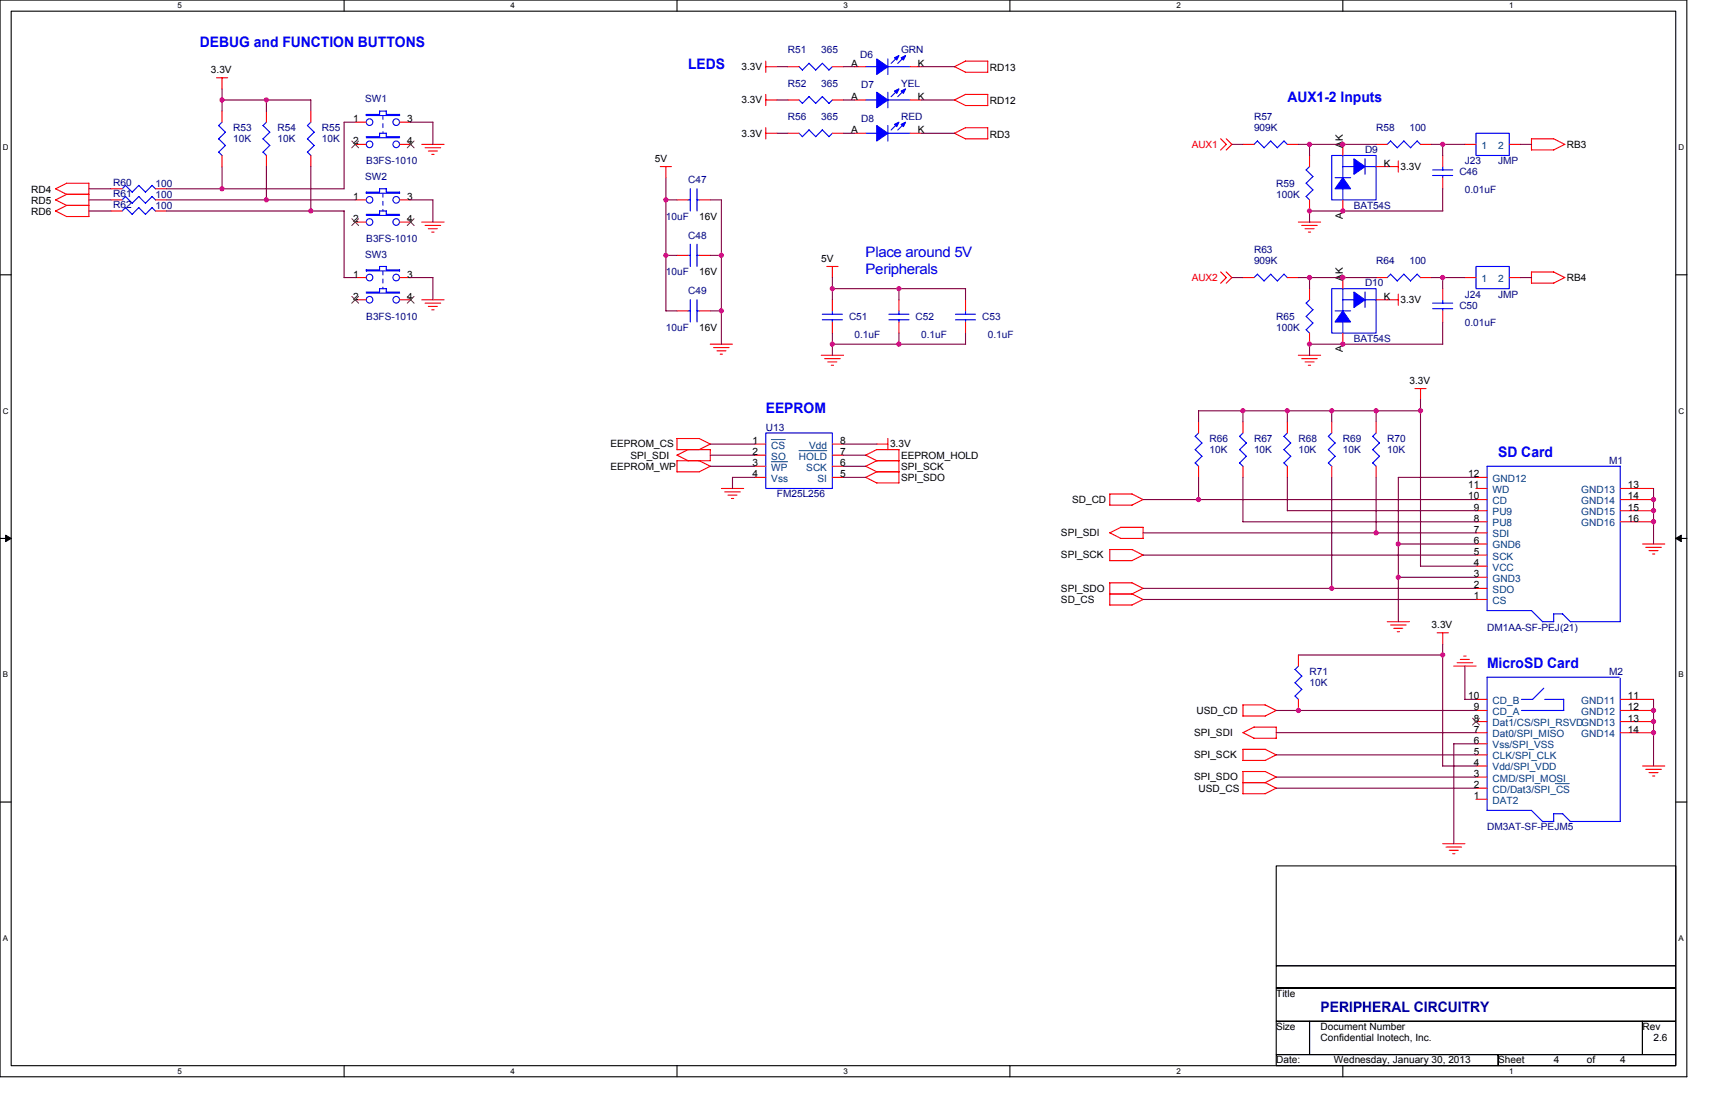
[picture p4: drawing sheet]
<svg xmlns="http://www.w3.org/2000/svg" width="432mm" height="279mm" viewBox="0 0 432 279" stroke-linecap="round" stroke-linejoin="round" font-family="sans-serif">
<path d="M0 0h424.7v271h-424.7zM2.8 2.8h419.1v265.4h-419.1z" fill="none" stroke="#000" stroke-width=".28"/>
<g fill="#fff">
<path d="M44.7 .3h1.1v2.2h-1.1z"/>
<path d="M44.7 268.5h1.1v2.3h-1.1z"/>
</g>
<path d="M86.6 0v2.8M86.6 268.2v2.8" fill="none" stroke="#000" stroke-width=".28"/>
<g fill="#fff">
<path d="M128.5 .3h1.2v2.2h-1.2z"/>
<path d="M128.5 268.5h1.2v2.3h-1.2z"/>
</g>
<path d="M170.5 0v2.8M170.5 268.2v2.8" fill="none" stroke="#000" stroke-width=".28"/>
<g fill="#fff">
<path d="M212.4 .3h1.1v2.2h-1.1z"/>
<path d="M212.4 268.5h1.1v2.3h-1.1z"/>
</g>
<path d="M254.3 0v2.8M254.3 268.2v2.8" fill="none" stroke="#000" stroke-width=".28"/>
<g fill="#fff">
<path d="M296.2 .3h1.1v2.2h-1.1z"/>
<path d="M296.2 268.5h1.1v2.3h-1.1z"/>
</g>
<path d="M338.1 0v2.8M338.1 268.2v2.8" fill="none" stroke="#000" stroke-width=".28"/>
<g fill="#fff">
<path d="M380 .3h1.1v2.2h-1.1z"/>
<path d="M380 268.5h1.1v2.3h-1.1z"/>
<path d="M.7 36h1.5v2.2h-1.5z"/>
<path d="M422.6 36h1.5v2.2h-1.5z"/>
<path d="M.7 102.3h1.5v2.3h-1.5z"/>
<path d="M422.6 102.3h1.5v2.3h-1.5z"/>
</g>
<path d="M0 69.2h2.8M421.9 69.2h2.8" fill="none" stroke="#000" stroke-width=".28"/>
<g fill="#fff">
<path d="M.7 168.7h1.4v2.2h-1.4z"/>
<path d="M422.6 168.7h1.3v2.2h-1.3z"/>
</g>
<path d="M0 135.5h2.8M421.9 135.5h2.8" fill="none" stroke="#000" stroke-width=".28"/>
<path d="M1.4 134.7l1.4 .8-1.4 .8zM421.9 135.5l1.4-.8v1.6z" fill="#000" stroke="#000" stroke-width=".25"/>
<g fill="#fff">
<path d="M.7 235.1h1.4v2.2h-1.4z"/>
<path d="M422.6 235.1h1.4v2.2h-1.4z"/>
</g>
<path d="M0 201.9h2.8M321.3 218h100.6v25.1h-100.6zM421.9 201.9h2.8M321.3 243.1h100.6v5.6h-100.6zM321.3 248.7h100.6v8.4h-100.6zM321.3 257.1h8.4v8.4h-8.4zM329.7 257.1h83.8v8.4h-83.8zM413.5 257.1h8.4v8.4h-8.4zM321.3 265.5h55.9v2.7h-55.9zM377.2 265.5h44.7v2.7h-44.7z" fill="none" stroke="#000" stroke-width=".28"/>
<g fill="none" stroke="#f00" stroke-width=".28">
<path d="M54.5 19.6h2.8M55.9 19.6v2.8M192.8 15.4v2.8M192.8 16.8h2.8M198.4 16.8h2.8M209.6 16.8h2.8M215.2 16.8h2.8M229.1 16.8h2.8M240.3 16.8l2.8 1.4h5.6v-2.8h-5.6l-2.8 1.4M55.9 28v2.8M55.9 39.1v2.8M67.1 28v2.8"/>
<path d="M67.1 39.1v2.8M78.3 28v2.8M78.3 39.1v2.8M89.4 36.3h2.8M89.4 30.8h2.8M100.6 36.3h2.8M100.6 30.8h2.8M106.2 36.3h5.6M107 37.2h4M107.8 38h2.3M108.7 38.9h.6M192.8 25.2h2.8"/>
<path d="M192.8 23.8v2.8M192.8 32.2v2.8M192.8 33.5h2.8M198.4 25.2h2.8M198.4 33.5h2.8M209.6 25.2h2.8M209.6 33.5h2.8M215.2 25.2h2.8M215.2 33.5h2.8M229.1 25.2h2.8M229.1 33.5h2.8M240.3 33.5l2.8 1.4h5.6"/>
<path d="M243.1 32.2h5.6v2.8M243.1 23.8h5.6v2.8h-5.6l-2.8-1.5M243.1 32.1l-2.8 1.4M243.1 23.7l-2.8 1.5M307.3 34.9l1.5 1.4-1.5 1.5M308.7 34.9l1.5 1.4-1.5 1.5M312.9 36.3h2.8M324.1 36.3h2.8M329.7 39.1v2.8M338.1 36.3v2.8M346.5 36.3h2.8M357.7 36.3h2.7"/>
<path d="M363.2 39.1v2.8M368.8 36.3h2.8M380 36.3h2.8M391.2 34.9l2.8 1.4-2.8 1.4-5.6 .1v-2.9h5.6M14 50.3l2.8 1.4-2.8 1.4 2.8 1.4h5.6M16.8 51.7h5.6M16.8 48.9h5.6M16.8 46.1h5.6M16.8 46.1l-2.8 1.4 2.8 1.4-2.8 1.4M22.4 46.1v8.4M28 50.3h2.8M28 47.5h2.8"/>
<path d="M28 53.1h2.8M39.1 50.3h2.8M39.1 47.5h2.8M39.1 53.1h2.8M89.4 55.9h2.8M89.4 50.3h2.8M100.6 55.9h2.8M100.6 50.3h2.8M106.2 55.9h5.6M107 56.7h4M107.8 57.6h2.3M108.7 58.4h.6"/>
<path d="M166.2 41.9h2.9M167.7 41.9v2.8M170.5 50.3h2.7M176 50.3h2.8M326.9 55.9h5.6M327.7 56.7h4M328.6 57.6h2.3M329.4 58.4h.6M329.7 50.3v2.8M338.1 50.3v2.8M346.5 41.9h5.6M352.1 40.5v2.8"/>
<path d="M363.2 44.7v2.8M89.4 75.5h2.8M89.4 69.9h2.8M100.6 75.5h2.8M100.6 69.9h2.8M106.2 75.5h5.6M107 76.3h4M107.8 77.1h2.3M108.7 78h.6M170.5 78.3h2.7M170.5 64.3h2.7M176 78.3h2.8"/>
<path d="M176 64.3h2.8M208.2 67.1h2.8M209.6 67.1v2.8M209.6 75.5v2.8M226.3 75.5v2.8M243.1 75.5v2.8M307.3 68.5l1.5 1.4-1.5 1.4M308.7 68.5l1.5 1.4-1.5 1.4M312.9 69.9h2.8M324.1 69.9h2.8M329.7 72.7v2.8M338.1 69.9v2.8"/>
<path d="M346.5 75.5h5.6M346.5 69.9h2.8M352.1 74v2.9M357.7 69.9h2.7M363.2 72.7v2.8M363.2 78.3v2.7M368.8 69.9h2.8M380 69.9h2.8M391.2 68.5l2.8 1.4-2.8 1.4h-5.6M391.2 68.5h-5.6v2.8M178.8 86.6h5.6M179.7 87.5h3.9"/>
<path d="M180.5 88.3h2.3M181.3 89.2h.6M206.8 89.4h5.6M207.6 90.3h3.9M208.4 91.1h2.3M209.3 91.9h.6M209.6 81v2.8M226.3 81v2.8M243.1 81v2.8M326.9 89.4h5.6M327.7 90.3h4M328.6 91.1h2.3"/>
<path d="M329.4 91.9h.6M329.7 83.8v2.8M338.1 83.8v2.8M356.3 97.8h2.8M357.7 97.8v2.8M173.3 113.2l-2.8 1.4 2.7 1.4M176 110.4l2.8 1.4M176 116l2.8 1.4M176 110.4h-5.6l.1 2.8h8.4M178.8 116h-8.3v2.8h5.6l2.8-1.5M178.8 113.2v2.8M178.9 111.8l-2.9 1.4"/>
<path d="M190 111.8h2.8M190 114.6h2.8M190 117.4h2.8M209.6 111.8h2.8M209.6 114.6h2.8M209.6 117.4h2.8M217.9 117.3l2.8 1.5M217.9 114.6l2.8 1.4M218 114.6l2.7-1.4h5.6v8.4M220.7 111.8h2.8M220.7 118.8h5.7M220.7 116h5.7"/>
<path d="M220.8 118.7l-2.8 1.5M220.8 116l-2.8 1.4M223.5 110.4v2.8M301.8 106.2v2.8M301.8 117.4v2.8M312.9 106.2v2.8M312.9 117.4v2.8M324.1 106.2v2.8M324.1 117.4v2.8M335.3 106.2v2.8M335.3 117.4v2.8M346.5 106.2v2.8"/>
<path d="M346.5 117.4v2.8M181.6 123h5.6M182.5 123.8h3.9M183.3 124.6h2.2M184.1 125.5h.6M190 120.2h2.8M209.6 120.2h2.8M217.9 120.1l2.8 1.5h5.6M282.2 135.5h5.6M282.2 132.7h5.6M282.2 132.7l-2.8 1.4 2.8 1.4M285 138.3l2.8 1.4"/>
<path d="M285 124.3l2.8 1.5M285 138.3h-5.6v2.8h5.6l2.8-1.4M285 124.4h-5.6v2.8l5.6-.1 2.8-1.4M287.8 132.7v2.9M371.6 123h2.8M371.6 136.9h2.8M371.6 120.2h2.8M371.6 139.7h2.8M371.6 134.1h2.8M371.6 131.3h2.8M371.6 128.5h2.8M371.6 125.8h2.8"/>
<path d="M407.9 123h8.4M407.9 131.3h8.4M407.9 128.5h8.4M407.9 125.8h8.4M413.5 136.9h5.6M414.4 137.8h3.9M415.2 138.6h2.2M416.1 139.4h.5M279.4 149.5h5.6M285 146.7l2.8 1.4M285 149.5l2.8 1.4M285 146.7h-5.6v5.6"/>
<path d="M287.8 148.1l-2.8 1.4M287.8 150.9l-2.8 1.4h-5.6M349.3 156.5h5.6M350.1 157.3h3.9M350.9 158.2h2.3M351.8 159h.6M361.8 159.3h2.9M363.2 159.3v2.8M371.6 150.9h2.8M371.6 148.1h2.8M371.6 145.3h2.8M371.6 142.5h2.8"/>
<path d="M312.9 177.4h5.6M312.9 177.4v2.9M318.5 177.4l2.8 1.4-2.8 1.4h-5.6M326.9 164.9v2.8M326.9 176v2.8M366 167.7h5.6M366.9 166.8h3.9M367.7 166h2.3M368.6 165.1h.5M371.6 178.8h2.8M371.6 176h2.8M407.9 178.8h8.4"/>
<path d="M407.9 176h8.4M312.9 188.6h5.6M312.9 194.2h5.6M312.9 188.6v2.8h5.7l2.8-1.4M312.9 194.2v5.6h5.7l2.8-1.4-2.9-1.4M315.7 183h5.7l-.1 2.8h-5.6l-2.8-1.4M315.8 183l-2.9 1.4M318.5 188.6l2.8 1.4M318.5 194.2l2.8 1.4M321.4 195.6l-2.8 1.4h-5.7M371.6 192.8h2.8M371.6 198.4h2.8"/>
<path d="M371.6 195.6h2.8M371.6 190h2.8M371.6 187.2h2.8M371.6 184.4h2.8M371.6 181.6h2.8M407.9 184.4h8.4M407.9 181.6h8.4M413.5 192.8h5.6M414.4 193.7h3.9M415.2 194.5h2.2M416.1 195.3h.5M363.2 212.4h5.7"/>
<path d="M364.1 213.2h3.9M364.9 214h2.3M365.8 214.9h.5M371.6 201.2h2.8"/>
</g>
<g fill="none" stroke="#00f" stroke-width=".28">
<path d="M201.2 16.8l.8 .8M209.6 16.8l-.9 .9-1.7-1.8-1.6 1.8-1.7-1.8-1.7 1.8M218 16.8h2.8M223.5 14.8v4M223.5 16.8h5.7M226.1 14.3l-1.7 1.7M227.7 14.3l-1.7 1.7M55.1 31.6l1.7 1.7-1.8 1.7M55.1 34.9l1.7 1.7-1.8 1.7M55.1 38.3l.8 .9M55.9 30.8l-.9 .8M66.2 34.9l1.7 1.7-1.7 1.7"/>
<path d="M66.2 38.3l.9 .9M67.1 30.8l-.9 .8 1.7 1.7-1.7 1.7M77.4 31.6l1.7 1.7-1.7 1.7M77.4 34.9l1.7 1.7-1.7 1.7M77.4 38.3l.9 .9M78.3 30.8l-.9 .8M92.2 34.4h3.4M92.2 34.7h8.4M100.6 28.8v.3M100.6 28.8h-3.3v-.9l-1.8 .1 .1 .8h-3.4v.3h8.4M100.6 34.4h-3.3v-.9h-1.8l.1 .9M201.2 25.1l.8 .9"/>
<path d="M201.2 33.5l.8 .9M203.7 32.7l1.7 1.7M203.7 32.7l-1.7 1.7M205.4 26l-1.7-1.7-1.7 1.7M207 32.7l1.7 1.7M207.1 32.7l-1.7 1.7M208.7 26l-1.7-1.7-1.6 1.7M209.6 25.2l-.9 .8M209.6 33.5l-.9 .9M218 25.2h2.8M218 33.5h2.8M223.5 23.2v3.9"/>
<path d="M223.5 31.6v3.9M223.5 25.2h5.7M223.5 33.5h5.7M226.1 22.6l-1.7 1.7M226.1 31l-1.7 1.7M227.7 22.6l-1.7 1.7M227.7 31l-1.7 1.7M315.7 36.3l.9-.8 1.7 1.7M318.3 37.2l1.7-1.7 1.6 1.7M324.1 36.4l-.8-.9-1.7 1.7M335.3 39.1h11.2v11.2h-11.2zM338.1 39.1v5.6"/>
<path d="M343.7 40v3.9M350.1 35.5l-.8 .8M353.5 35.5l1.7 1.7 1.6-1.7 .9 .9M353.5 35.5l-1.7 1.7-1.7-1.7M371.6 33.5h8.4v5.6h-8.4zM30.8 47.5l.8-.8 1.7 1.7M30.8 53.1l.8-.9 1.7 1.8M34.9 46.7l1.7 1.7M34.9 52.3l1.7 1.7M35 46.7l-1.7 1.7M35 49.4l-1.7 1.8-1.7-1.8-.8 .9M35 52.2l-1.7 1.8"/>
<path d="M38.3 46.7l.9 .8M38.3 49.5l.9 .8M38.3 52.3l.9 .8M38.3 46.7l-1.7 1.7M38.3 49.4l-1.7 1.8-1.7-1.7M38.3 52.2l-1.7 1.8M92.2 54h3.4M92.2 54.2h8.4M95.6 48.4h-3.4v.2h8.4M95.6 48.4l-.1-.9h1.8l-.1 .9 3.4-.1v.3M97.3 53.1v.9h3.3M97.3 53.1h-1.7v.9"/>
<path d="M173.2 50.3h.6M173.8 47.5v5.6M175.5 50.3h.5M175.5 47.5v5.6M328.8 49.4l.9 .9M328.8 46.1l1.8 1.7-1.7 1.7M328.8 42.8l1.8 1.6-1.7 1.7M329.7 41.9l-.8 .9M336.1 44.7h4M338.1 41.9h2.8M338.1 47.5v2.8M343.7 41.9h2.8"/>
<path d="M360.7 42.8h5.1M360.7 44.2h5.1M363.2 41.9v.9M363.2 44.2v.5M92.2 73.5h3.4l-.1-.8 1.8-.1v.9h3.3M92.2 68.2h8.4M92.2 73.8h8.4M97.3 67.1l-.1 .8h3.4v.3M97.3 67.1h-1.7v.8h-3.4v.3M173.2 78.3h.6M173.2 64.3h.6M173.8 61.5v5.6"/>
<path d="M173.8 75.4v5.6M175.5 78.3h.5M175.5 64.3h.5M175.5 61.5v5.6M175.5 75.4v5.6M207 79.1h5.1M209.6 78.3v.8M223.8 79.1h5.1M226.3 78.3v.8M240.6 79.1h5M243.1 78.3v.8M316.6 69l1.7 1.7"/>
<path d="M316.6 69l-.9 .9M319.9 69l1.7 1.7M320 69l-1.7 1.7M323.3 69l.8 .9M323.3 69l-1.7 1.7M328.8 79.6l1.8 1.7-1.7 1.7M328.8 76.3l1.8 1.7M329.7 75.4l-.8 .9M330.6 78l-1.7 1.7M335.3 72.7h11.2v11.1h-11.2zM336.1 78.3h4M338.1 75.5h2.8"/>
<path d="M338.1 72.6v5.7M343.7 75.5h2.8M343.7 73.5v3.9M350.1 69l1.7 1.7M350.1 69l-.8 .9M353.5 69l1.7 1.7M353.5 69l-1.7 1.7M356.8 69l.9 .9M356.8 69l-1.7 1.7M360.7 76.3h5.1M360.7 77.7h5.1M363.2 75.5v.8"/>
<path d="M363.2 77.7v.6M371.6 67.1h8.4v5.6h-8.4zM207 80.5h5.1M209.6 80.5v.5M223.8 80.5h5.1M226.3 80.5v.5M240.6 80.5h5M243.1 80.5v.5M328.8 83l.9 .8M338.1 81v2.8M192.8 109h16.8v14h-16.8zM300.9 109.8l1.7 1.7"/>
<path d="M300.9 113.2l1.7 1.7-1.7 1.6M300.9 116.5l.9 .9M301.8 109l-.9 .9M302.6 111.5l-1.7 1.7M312.1 116.5l.9 .9M312.9 109l-.8 .9 1.7 1.6M313.8 111.5l-1.7 1.7 1.7 1.7M313.8 114.9l-1.7 1.6M323.3 116.5l.8 .9M324.1 109l-.8 .9 1.7 1.6M325 111.5l-1.7 1.7 1.7 1.7-1.7 1.6M334.5 116.5l.8 .9"/>
<path d="M335.3 109l-.9 .9 1.8 1.6M336.1 111.5l-1.7 1.7 1.8 1.7M336.1 114.9l-1.7 1.6M345.6 116.5l.9 .9M346.5 109l-.9 .9 1.7 1.6M347.3 111.5l-1.7 1.7 1.7 1.7-1.7 1.6M407.9 117.3v39.2h-12.5M408 117.4h-33.6v36.3h11.2l2.8 2.8M393.4 154.5l2 2M393.4 154.5h-2.2v2h-2.8M326.1 171.9l1.7 1.6M326.1 175.2l.8 .9"/>
<path d="M326.9 167.7l-.8 .8 1.7 1.7M327.8 170.2l-1.7 1.7M327.8 173.5l-1.7 1.7M383.1 176h2.8M388.7 173.2l-2.8 2.8M388.9 176h4.8M393.7 176v2.8h-10.6M407.7 170.5h-33.3v33.5h11.2l2.8 2.8M407.9 170.7l.1 36.1h-12.6M393.4 204.8l2 2M393.4 204.8h-2.2v2h-2.8"/>
<circle cx="93" cy="30.7" r=".83"/>
<circle cx="93" cy="36.3" r=".83"/>
<circle cx="99.8" cy="30.7" r=".83"/>
<circle cx="99.8" cy="36.3" r=".83"/>
<circle cx="93" cy="50.3" r=".83"/>
<circle cx="93" cy="55.9" r=".83"/>
<circle cx="99.8" cy="50.3" r=".83"/>
<circle cx="99.8" cy="55.9" r=".83"/>
<circle cx="93" cy="75.4" r=".83"/>
<circle cx="93" cy="69.9" r=".83"/>
<circle cx="99.8" cy="75.4" r=".83"/>
<circle cx="99.8" cy="69.9" r=".83"/>
</g>
<g fill="#00f" stroke="#00f" stroke-width=".28">
<path d="M338.1 44.7l1.9 2.8h-3.9z" fill-rule="evenodd"/>
<path d="M340.9 40l2.8 1.9-2.8 2z" fill-rule="evenodd"/>
<path d="M220.7 14.8l2.8 2-2.8 1.9z" fill-rule="evenodd"/>
<path d="M226.9 14.5l1.1-.5-.5 1.1z" fill-rule="evenodd"/>
<path d="M225.2 14.5l1.1-.5-.5 1.1z" fill-rule="evenodd"/>
<path d="M220.7 23.2l2.8 2-2.8 1.9z" fill-rule="evenodd"/>
<path d="M226.9 22.9l1.1-.5-.5 1.1z" fill-rule="evenodd"/>
<path d="M225.2 22.9l1.1-.5-.5 1.1z" fill-rule="evenodd"/>
<path d="M338.1 78.3l1.9 2.7h-3.9z" fill-rule="evenodd"/>
<path d="M340.9 73.5l2.8 2-2.8 1.9z" fill-rule="evenodd"/>
<path d="M220.7 31.6l2.8 1.9-2.8 2z" fill-rule="evenodd"/>
<path d="M226.9 31.3l1.1-.5-.5 1.1z" fill-rule="evenodd"/>
<path d="M225.2 31.3l1.1-.5-.5 1.1z" fill-rule="evenodd"/>
</g>
<path d="M96.4 29.1v4.5M96.4 48.6v4.5M96.4 68.2v4.5" fill="none" stroke="#00f" stroke-width=".25" stroke-dasharray="1 1 1 1 1 1 1 1"/>
<g fill="none" stroke="#804000" stroke-width=".25">
<path d="M88.6 35.5l1.7 1.7M90.3 35.5l-1.7 1.7M102.6 35.5l1.7 1.7M104.2 35.5l-1.7 1.7M88.6 55.1l1.7 1.7M90.3 55.1l-1.7 1.7M102.6 55.1l1.7 1.7M104.2 55.1l-1.7 1.7M88.6 74.6l1.7 1.7M90.3 74.6l-1.7 1.7M102.6 74.6l1.7 1.7M104.2 74.6l-1.7 1.7"/>
<path d="M370.8 180.8l1.7 1.7M372.5 180.8l-1.7 1.7"/>
</g>
<path d="M194.2 110.6h3.5M194.2 116.2h4.1M201.2 113.4h7M391.6 197.3h3.5" fill="none" stroke="#004080" stroke-width=".25"/>
<g fill="none" stroke="#800040" stroke-width=".28">
<path d="M195.6 16.8h2.8M212.4 16.8h2.8M231.9 16.8h8.4M55.9 25.2h22.4M55.9 22.4v5.6M67.1 25.2v2.8M78.3 25.2v2.8M89.5 30.8h-2.9v16.7M103.4 30.8h5.6M109 30.8v5.6M195.6 25.2h2.8M195.6 33.5h2.8"/>
<path d="M212.4 25.2h2.8M212.4 33.5h2.8M231.9 25.2h8.4M231.9 33.5h8.4M310.2 36.3h2.8M326.9 36.3h19.6M329.7 36.3v2.9M360.4 36.3h8.5M363.2 36.3v2.9M382.8 36.3h2.8M22.4 50.3h5.6M22.4 47.5h5.6"/>
<path d="M22.4 53.1h5.6M41.9 50.3h47.6M41.9 47.5h44.8M41.9 53.1h44.8M55.9 41.9v5.6M67.1 41.9v8.4M78.3 41.9v11.2M86.6 53.1v16.8h2.9M103.4 50.3h5.6M109 50.3v5.6M167.7 50.3h2.8M167.7 44.7v33.6"/>
<path d="M178.8 50.3h2.9l-.1 36.4M363.2 47.5l.1 5.6h-33.6v2.8M103.4 69.9h5.6M109 69.9v5.6M167.7 78.3h2.8M167.7 64.3h2.8M178.8 78.3h2.9M178.8 64.3h2.9M209.6 72.7h33.5v2.8M209.6 69.9v5.6M226.3 72.7v2.8M310.2 69.9h2.8"/>
<path d="M326.9 69.9h19.6M329.7 69.9v2.8M360.4 69.9h8.5M363.2 69.9v2.8M382.8 69.9h2.8M209.6 83.8v5.7M209.6 86.6h33.5M226.3 83.8v2.9M243.1 83.8v2.9M363.2 81v5.7M363.3 86.6h-33.6v2.9M178.8 117.4h11.2"/>
<path d="M178.8 111.8h11.2M178.8 114.6h11.2M212.4 117.4h5.6M212.4 111.8h8.4M212.4 114.6h5.6M312.9 103.4v2.8M324.1 103.4v2.8M335.3 103.4v2.8M346.5 103.4v2.8M357.7 100.6v41.9h13.9M357.7 103.4h-55.9v2.8M190 120.2h-5.6v2.8"/>
<path d="M212.4 120.2h5.6M287.8 134.1h83.8M287.8 139.7h83.8M287.8 125.8h83.8M301.8 120.2v5.6M312.9 131.3h58.7M312.9 120.1v11.2M324.1 120.1v8.4h47.5M335.3 120.2v27.9M346.5 120.2v14M352.1 136.9h19.5M371.6 120.2h-19.5v36.3"/>
<path d="M416.3 123v13.9M287.8 150.9h83.8M287.8 148.1h83.8M352.1 145.3h19.5M321.3 178.8h50.3M326.9 164.9h36.4M363.2 162.1v30.7h8.4M368.8 167.7v8.3h2.8M416.3 176v16.8M321.3 190h50.3M321.3 198.4h50.3M321.3 195.6h50.3"/>
<path d="M321.3 184.4h50.3M371.6 187.2h-5.6v25.2"/>
</g>
<g fill="#f0f" stroke="#f0f" stroke-width=".28">
<circle cx="67.1" cy="50.3" r=".54"/>
<circle cx="55.9" cy="47.5" r=".54"/>
<circle cx="329.7" cy="69.9" r=".54"/>
<circle cx="338.1" cy="69.9" r=".54"/>
<circle cx="363.2" cy="69.9" r=".54"/>
<circle cx="329.7" cy="36.3" r=".54"/>
<circle cx="338.1" cy="36.3" r=".54"/>
<circle cx="167.6" cy="50.3" r=".54"/>
<circle cx="338.1" cy="53.1" r=".54"/>
<circle cx="363.2" cy="36.3" r=".54"/>
<circle cx="167.6" cy="64.3" r=".54"/>
<circle cx="209.6" cy="72.7" r=".54"/>
<circle cx="226.3" cy="72.7" r=".54"/>
<circle cx="329.7" cy="86.6" r=".54"/>
<circle cx="181.6" cy="78.2" r=".54"/>
<circle cx="226.3" cy="86.6" r=".54"/>
<circle cx="338.1" cy="86.6" r=".54"/>
<circle cx="181.6" cy="64.3" r=".54"/>
<circle cx="209.6" cy="86.6" r=".54"/>
<circle cx="363.2" cy="164.9" r=".54"/>
<circle cx="329.7" cy="53.1" r=".54"/>
<circle cx="335.3" cy="103.4" r=".54"/>
<circle cx="357.6" cy="103.4" r=".54"/>
<circle cx="346.5" cy="103.4" r=".54"/>
<circle cx="335.3" cy="148.1" r=".54"/>
<circle cx="346.5" cy="134.1" r=".54"/>
<circle cx="352.1" cy="136.9" r=".54"/>
<circle cx="352.1" cy="145.3" r=".54"/>
<circle cx="301.8" cy="125.7" r=".54"/>
<circle cx="312.9" cy="103.4" r=".54"/>
<circle cx="324.1" cy="103.4" r=".54"/>
<circle cx="78.2" cy="53.1" r=".54"/>
<circle cx="55.9" cy="25.2" r=".54"/>
<circle cx="67.1" cy="25.2" r=".54"/>
<circle cx="326.9" cy="178.8" r=".54"/>
<circle cx="416.3" cy="125.7" r=".54"/>
<circle cx="416.3" cy="128.5" r=".54"/>
<circle cx="416.3" cy="131.3" r=".54"/>
<circle cx="416.3" cy="178.8" r=".54"/>
<circle cx="416.3" cy="181.6" r=".54"/>
<circle cx="416.3" cy="184.4" r=".54"/>
</g>
<g font-size="3.6" fill="#00f">
<text x="50.3" y="11.8">DEBUG and FUNCTION BUTTONS</text>
<text x="173.2" y="17.4">LEDS</text>
<text x="324.1" y="25.7">AUX1-2 Inputs</text>
<text x="218" y="64.8">Place around 5V</text>
<text x="218" y="69.1">Peripherals</text>
<text x="192.8" y="104">EEPROM</text>
<text x="377.2" y="115.1">SD Card</text>
<text x="374.4" y="168.2">MicroSD Card</text>
</g>
<text font-size="3.6" fill="#0000a0" x="332.5" y="254.8">PERIPHERAL CIRCUITRY</text>
<g font-size="2.5">
<text x="186.7" y="17.6">3.3V</text>
<text x="214.3" y="16.8">A</text>
<text x="231.1" y="16.8">K</text>
<text x="249.2" y="17.9">RD13</text>
<text x="53.1" y="18.5">3.3V</text>
<text x="186.7" y="26">3.3V</text>
<text x="214.3" y="25.1">A</text>
<text x="231.1" y="25.1">K</text>
<text x="249.2" y="26.3">RD12</text>
<text x="88.9" y="30.7">1</text>
<text x="102.6" y="30.7">3</text>
<text x="186.7" y="34.4">3.3V</text>
<text x="214.3" y="33.5">A</text>
<text x="231.1" y="33.5">K</text>
<text x="249.2" y="34.7">RD3</text>
<text x="88.9" y="36.3">2</text>
<text x="102.6" y="36.3">4</text>
<text x="164.9" y="40.8">5V</text>
<text x="338.1" y="37.2" transform="rotate(-90 338.1 37.2)">AK</text>
<text x="348.4" y="41.9">K</text>
<text x="394.5" y="37.2">RB3</text>
<text x="352.6" y="42.8">3.3V</text>
<text x="7.9" y="51.4">RD5</text>
<text x="7.9" y="48.6">RD4</text>
<text x="88.9" y="50.3">1</text>
<text x="102.6" y="50.3">3</text>
<text x="7.9" y="54.2">RD6</text>
<text x="88.9" y="55.9">2</text>
<text x="102.6" y="55.9">4</text>
<text x="176" y="55.4">16V</text>
<text x="338.1" y="55.2" transform="rotate(-90 338.1 55.2)">A</text>
<text x="206.8" y="66">5V</text>
<text x="88.9" y="69.8">1</text>
<text x="102.6" y="69.8">3</text>
<text x="176" y="69.3">16V</text>
<text x="338.1" y="70.7" transform="rotate(-90 338.1 70.7)">AK</text>
<text x="394.5" y="70.7">RB4</text>
<text x="88.9" y="75.4">2</text>
<text x="102.6" y="75.4">4</text>
<text x="348.4" y="75.4">K</text>
<text x="352.6" y="76.3">3.3V</text>
<text x="176" y="83.3">16V</text>
<text x="338.1" y="88.7" transform="rotate(-90 338.1 88.7)">A</text>
<text x="354.9" y="96.7">3.3V</text>
<text x="153.7" y="112.6">EEPROM_CS</text>
<text x="189.5" y="111.8">1</text>
<text x="211.5" y="111.8">8</text>
<text x="224.1" y="112.6">3.3V</text>
<text x="153.7" y="118.2">EEPROM_WP</text>
<text x="158.7" y="115.4">SPI_SDI</text>
<text x="189.5" y="114.6">2</text>
<text x="189.5" y="117.3">3</text>
<text x="211.5" y="117.3">6</text>
<text x="211.5" y="114.6">7</text>
<text x="226.9" y="118.2">SPI_SCK</text>
<text x="226.9" y="115.4">EEPROM_HOLD</text>
<text x="189.5" y="120.1">4</text>
<text x="211.5" y="120.1">5</text>
<text x="226.9" y="121">SPI_SDO</text>
<text x="369.7" y="125.7">10</text>
<text x="369.7" y="122.9">11</text>
<text x="369.7" y="120.1">12</text>
<text x="409.9" y="122.9">13</text>
<text x="409.9" y="125.7">14</text>
<text x="269.9" y="126.6">SD_CD</text>
<text x="371.1" y="131.3">8</text>
<text x="371.1" y="128.5">9</text>
<text x="409.9" y="128.5">15</text>
<text x="409.9" y="131.3">16</text>
<text x="267.1" y="135">SPI_SDI</text>
<text x="371.1" y="136.9">6</text>
<text x="371.1" y="134.1">7</text>
<text x="267.1" y="140.6">SPI_SCK</text>
<text x="371.1" y="142.5">4</text>
<text x="371.1" y="139.7">5</text>
<text x="267.1" y="148.9">SPI_SDO</text>
<text x="371.1" y="148.1">2</text>
<text x="371.1" y="145.3">3</text>
<text x="267.1" y="151.7">SD_CS</text>
<text x="371.1" y="150.9">1</text>
<text x="360.4" y="158.2">3.3V</text>
<text x="301.2" y="179.7">USD_CD</text>
<text x="369.7" y="176">10</text>
<text x="371.1" y="178.8">9</text>
<text x="409.9" y="176">11</text>
<text x="409.9" y="178.8">12</text>
<text x="300.7" y="185.3">SPI_SDI</text>
<text x="371.1" y="184.4">7</text>
<text x="371.1" y="181.6">8</text>
<text x="409.9" y="181.6">13</text>
<text x="409.9" y="184.4">14</text>
<text x="300.7" y="190.9">SPI_SCK</text>
<text x="371.1" y="190">5</text>
<text x="371.1" y="187.2">6</text>
<text x="300.7" y="196.4">SPI_SDO</text>
<text x="371.1" y="195.6">3</text>
<text x="371.1" y="192.8">4</text>
<text x="301.8" y="199.2">USD_CS</text>
<text x="371.1" y="201.2">1</text>
<text x="371.1" y="198.4">2</text>
<text x="321.3" y="250.9">Title</text>
<text x="321.3" y="259.3">Size</text>
<text x="332.5" y="259.3">Document Number</text>
<text x="332.5" y="262.1">Confidential Inotech, Inc.</text>
<text x="413.5" y="259.3">Rev</text>
<text x="416.3" y="262.1">2.6</text>
<text x="321.3" y="267.7">Date:</text>
<text x="335.9" y="267.7">Wednesday, January 30, 2013</text>
<text x="377.2" y="267.7">Sheet</text>
<text x="391.2" y="267.7">4</text>
<text x="399.6" y="267.7">of</text>
<text x="407.9" y="267.7">4</text>
</g>
<g font-size="2.5" fill="#000080">
<text x="198.4" y="13.4">R51</text>
<text x="206.8" y="13.4">365</text>
<text x="216.6" y="14.6">D6</text>
<text x="226.9" y="13.4">GRN</text>
<text x="198.4" y="21.8">R52</text>
<text x="206.8" y="21.8">365</text>
<text x="216.8" y="22.1">D7</text>
<text x="226.9" y="21.8">YEL</text>
<text x="91.9" y="25.7">SW1</text>
<text x="58.7" y="33">R53</text>
<text x="58.7" y="35.8">10K</text>
<text x="69.9" y="33">R54</text>
<text x="69.9" y="35.8">10K</text>
<text x="81" y="33">R55</text>
<text x="81" y="35.8">10K</text>
<text x="198.4" y="30.2">R56</text>
<text x="206.8" y="30.2">365</text>
<text x="216.8" y="30.8">D8</text>
<text x="226.9" y="30.2">RED</text>
<text x="315.7" y="30.2">R57</text>
<text x="315.7" y="33">909K</text>
<text x="346.5" y="33">R58</text>
<text x="354.9" y="33">100</text>
<text x="92.2" y="41.4">B3FS-1010</text>
<text x="343.7" y="38.6">D9</text>
<text x="368.8" y="41.4">J23</text>
<text x="377.2" y="41.4">JMP</text>
<text x="28.5" y="46.7">R60</text>
<text x="39.1" y="47">100</text>
<text x="91.9" y="45.3">SW2</text>
<text x="173.2" y="46.1">C47</text>
<text x="321.3" y="47">R59</text>
<text x="367.4" y="44.2">C46</text>
<text x="28.5" y="49.5">R61</text>
<text x="28.5" y="52.3">R62</text>
<text x="39.1" y="49.8">100</text>
<text x="39.1" y="52.6">100</text>
<text x="321.3" y="49.8">100K</text>
<text x="340.9" y="52.6">BAT54S</text>
<text x="368.8" y="48.6">0.01uF</text>
<text x="167.7" y="55.4">10uF</text>
<text x="91.9" y="64.9">SW3</text>
<text x="92.2" y="60.9">B3FS-1010</text>
<text x="173.2" y="60.1">C48</text>
<text x="315.7" y="63.7">R63</text>
<text x="167.7" y="69.3">10uF</text>
<text x="315.7" y="66.5">909K</text>
<text x="346.5" y="66.5">R64</text>
<text x="354.9" y="66.5">100</text>
<text x="173.2" y="74.1">C49</text>
<text x="343.7" y="72.1">D10</text>
<text x="367.4" y="77.7">C50</text>
<text x="368.8" y="74.9">J24</text>
<text x="377.2" y="74.9">JMP</text>
<text x="92.2" y="80.5">B3FS-1010</text>
<text x="167.7" y="83.3">10uF</text>
<text x="213.8" y="80.5">C51</text>
<text x="230.5" y="80.5">C52</text>
<text x="247.3" y="80.5">C53</text>
<text x="321.3" y="80.5">R65</text>
<text x="321.3" y="83.3">100K</text>
<text x="368.8" y="82.2">0.01uF</text>
<text x="215.2" y="85">0.1uF</text>
<text x="231.9" y="85">0.1uF</text>
<text x="248.7" y="85">0.1uF</text>
<text x="340.9" y="86.1">BAT54S</text>
<text x="192.8" y="108.4">U13</text>
<text x="304.6" y="111.2">R66</text>
<text x="315.7" y="111.2">R67</text>
<text x="326.9" y="111.2">R68</text>
<text x="338.1" y="111.2">R69</text>
<text x="349.3" y="111.2">R70</text>
<text x="304.6" y="114">10K</text>
<text x="315.7" y="114">10K</text>
<text x="326.9" y="114">10K</text>
<text x="338.1" y="114">10K</text>
<text x="349.3" y="114">10K</text>
<text x="405.2" y="116.8">M1</text>
<text x="195.6" y="125.2">FM25L256</text>
<text x="374.4" y="158.7">DM1AA-SF-PEJ(21)</text>
<text x="329.7" y="169.9">R71</text>
<text x="329.7" y="172.7">10K</text>
<text x="405.2" y="169.9">M2</text>
<text x="374.4" y="209">DM3AT-SF-PEJM5</text>
</g>
<g font-size="2.5" fill="#f00">
<text x="300.1" y="37.2">AUX1</text>
<text x="300.1" y="70.7">AUX2</text>
</g>
<g font-size="2.5" fill="#004080">
<text x="373" y="37.5">1</text>
<text x="377.2" y="37.5">2</text>
<text x="373" y="71">1</text>
<text x="377.2" y="71">2</text>
<text x="194.2" y="112.9">CS</text>
<text x="203.7" y="112.9">Vdd</text>
<text x="194.2" y="115.7">SO</text>
<text x="194.2" y="118.5">WP</text>
<text x="201.2" y="115.7">HOLD</text>
<text x="203" y="118.5">SCK</text>
<text x="194.2" y="121.3">Vss</text>
<text x="205.8" y="121.3">SI</text>
<text x="375.8" y="124.1">WD</text>
<text x="375.8" y="121.3">GND12</text>
<text x="398.1" y="124.1">GND13</text>
<text x="375.8" y="129.7">PU9</text>
<text x="375.8" y="126.9">CD</text>
<text x="398.1" y="126.9">GND14</text>
<text x="398.1" y="129.7">GND15</text>
<text x="375.8" y="135.3">SDI</text>
<text x="375.8" y="132.5">PU8</text>
<text x="398.1" y="132.5">GND16</text>
<text x="375.8" y="143.6">VCC</text>
<text x="375.8" y="140.8">SCK</text>
<text x="375.8" y="138">GND6</text>
<text x="375.8" y="149.2">SDO</text>
<text x="375.8" y="146.4">GND3</text>
<text x="375.8" y="152">CS</text>
<text x="375.8" y="180">CD_A</text>
<text x="375.8" y="177.2">CD_B</text>
<text x="398.1" y="177.2">GND11</text>
<text x="398.1" y="180">GND12</text>
<text x="375.8" y="185.5">Dat0/SPI_MISO</text>
<text x="375.8" y="182.8">Dat1/CS/SPI_RSVDGND13</text>
<text x="398.1" y="185.5">GND14</text>
<text x="375.8" y="191.1">CLK/SPI_CLK</text>
<text x="375.8" y="188.3">Vss/SPI_VSS</text>
<text x="375.8" y="196.7">CMD/SPI_MOSI</text>
<text x="375.8" y="193.9">Vdd/SPI_VDD</text>
<text x="375.8" y="202.3">DAT2</text>
<text x="375.8" y="199.5">CD/Dat3/SPI_CS</text>
</g>
<g font-size="2">
<text x="44.7" y="2.1">5</text>
<text x="128.5" y="2.1">4</text>
<text x="212.4" y="2.1">3</text>
<text x="296.2" y="2.1">2</text>
<text x="380" y="2.1">1</text>
<text x=".7" y="37.8">D</text>
<text x="422.6" y="37.8">D</text>
<text x=".7" y="104.1">C</text>
<text x="422.6" y="104.1">C</text>
<text x=".7" y="170.5">B</text>
<text x="422.6" y="170.5">B</text>
<text x=".7" y="236.9">A</text>
<text x="422.6" y="236.9">A</text>
<text x="44.7" y="270.3">5</text>
<text x="128.5" y="270.3">4</text>
<text x="212.4" y="270.3">3</text>
<text x="296.2" y="270.3">2</text>
<text x="380" y="270.3">1</text>
</g>
</svg>
